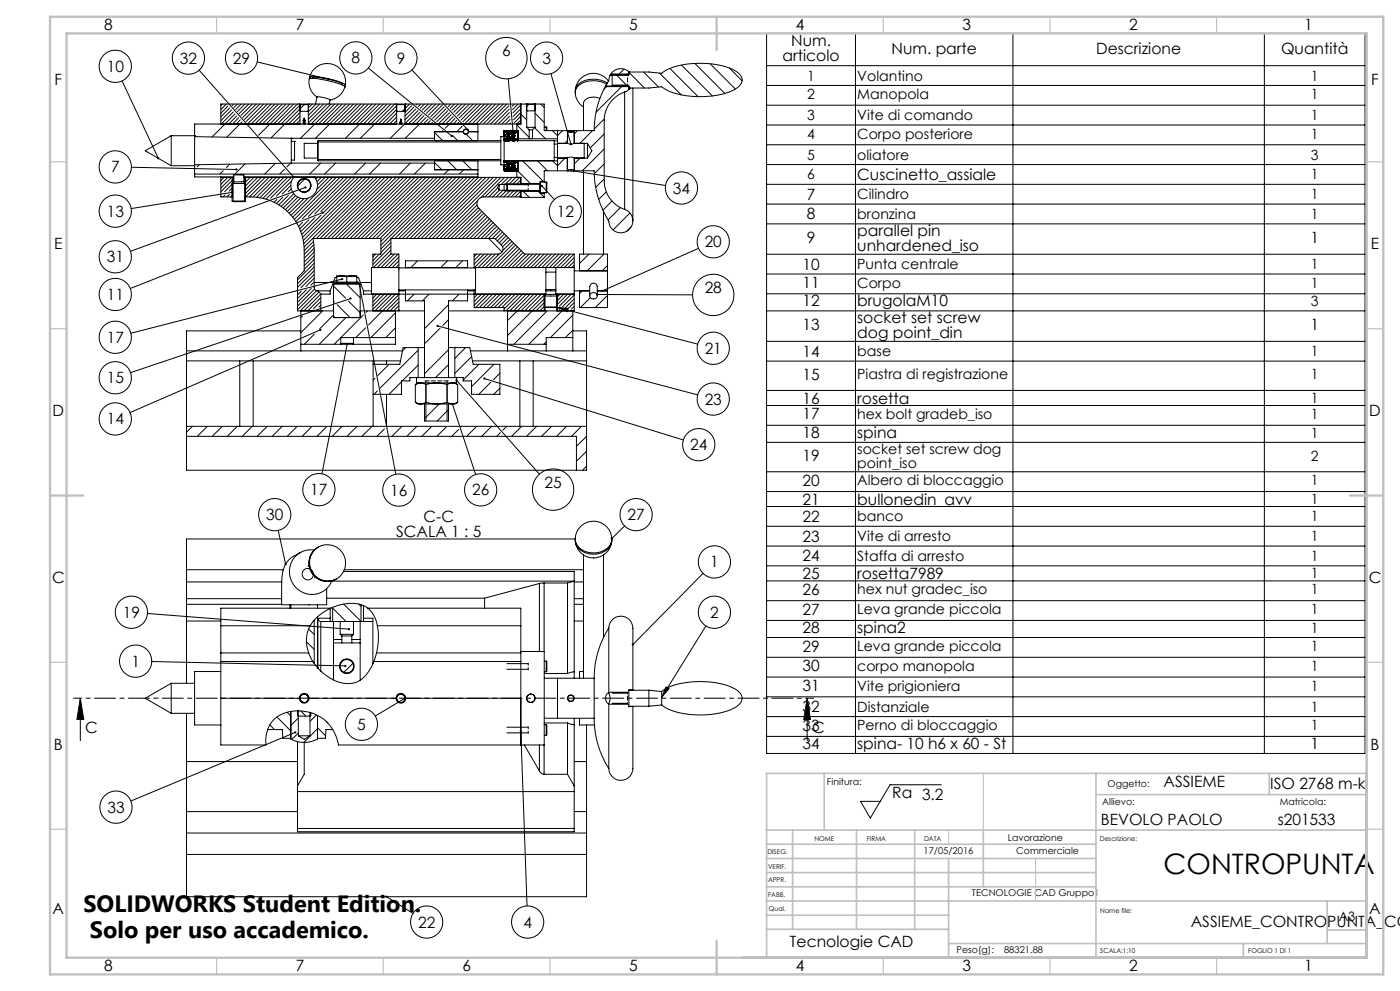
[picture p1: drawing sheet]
<svg xmlns="http://www.w3.org/2000/svg" width="420mm" height="297mm" viewBox="0 0 420 297" stroke-linecap="round" stroke-linejoin="round" font-family="sans-serif">
<g fill="none" stroke="#000" stroke-width=".3">
<path d="M77.2 18.6l21.5 5.2M204.4 19.5l9.3 9.2M208.5 19l9 9M213 19.1l7.6 7.6M230 10h179.5v215.8h-179.5zM230 19.7h179.5M256.6 10v215.8M303.9 10v215.8M379.3 10v215.8M36.6 24.2l10.9 23.2M58.5 37.2l-.1 .1M59.7 21l28.4 32.1"/>
<path d="M66.7 31.2l-.4 .5M67.9 31.2l-1.6 1.6M68.4 31.8l-2.1 2.1M68.9 32.3l-2.6 2.7M69.5 32.9l-3.2 3.3M70 33.5l-3.6 3.7M70.1 31.2l-.5 .4M70.5 34.1l-6.9 7M71 34.7l-2.4 2.5M71.2 31.2l-1 1M71.6 35.3l-1.9 1.9M72.1 35.9l-1.3 1.3"/>
<path d="M72.4 31.2l-1.7 1.6M72.6 36.5l-4.6 4.6M73.2 37.1l-.1 .1M73.5 31.2l-2.3 2.2M74.6 31.2l-2.8 2.8M75.7 31.2l-3.4 3.4M76.9 31.2l-4.1 4M78 31.2l-4.7 4.6M79.1 31.2l-5.2 5.2M80.2 31.2l-5.8 5.8M81.4 31.2l-6 6M82.5 31.2l-6 6"/>
<path d="M83.6 31.2l-6 6M84.7 31.2l-6 6M85.8 31.2l-6 6M87 31.2l-9.4 9.3M88.1 31.2l-6 6M89.2 31.2l-6 6M89.8 31.2h2.9M89.8 31.2h-23.5v6M89.8 31.2l.2 .2M90 33.2l.2 .2h2.1l.2-.2M90 31.4h2.5M90 31.4v5.8"/>
<path d="M90 37.1l-.1 .1M90 31.5l-5.7 5.7M90 33.8l-3.4 3.4M90 34.9l-2.3 2.3M90 36l-1.2 1.2M91.3 35.4v1.8M91.3 35.4l.2 .7v1.1M91.3 35.4l-.4 .7v1.1M91.3 31.4l-10 9.9M92.5 31.4v5.8M92.7 31.2l-.2 .2M92.7 31.2h26.1"/>
<path d="M92.9 23a5.5 5.5 0 0 1 6.5-3.8 5.5 5.5 0 0 1 4.2 6.2M93.3 23.5l-.4-.4a6.4 6.4 0 0 1 4.1 .2 15.6 15.6 0 0 1 6.6 2.1M93.7 31.2l-1.2 1.1M93.8 23.5v-.2a18 18 0 0 1 8.8 1.9v.2M94.8 31.2l-2.3 2.3M95.1 29.1v-.1a8.4 8.4 0 0 1 3.9 .9l-.3 1.3M95.1 29.1l-.4 2.1M95.9 31.2l-3.4 3.4M97 31.2l-4.5 4.5M98.2 31.2l-5.7 5.7M99.3 31.2l-6 6M100.4 31.2l-10.3 10.2"/>
<path d="M101.6 31.2l-6.1 6M102.7 31.2l-6 6M103.5 26l-.1-.1a25.8 25.8 0 0 0-10.5-2.4 5.2 5.2 0 0 0 2.2 5.6M103.5 26a5.6 5.6 0 0 1-4.5 4M103.5 26h.1M103.6 25.4l-.6 .2M103.8 31.2l-6 6M104.9 31.2l-10.3 10.2M106 31.2l-6 6M107.2 31.2l-6 6M108.3 31.2l-6 6M109.4 31.2l-6 6"/>
<path d="M110.5 20.4l25 20.4M110.5 31.2l-6 6M111.7 31.2l-6 6M112.8 31.2l-6 6M113.9 31.2l-10.3 10.2M115 31.2l-6 6M116.1 31.2l-6 6M117.3 31.2l-6 6M118.4 31.2l-10.3 10.2M118.8 31.2h2.9M118.8 31.2l.2 .2M119 33.2l.2 .2h2.1l.2-.2"/>
<path d="M119 31.4v5.8M119 31.4h2.5M119 35.1l-2.1 2.1M119 33.9l-3.3 3.3M119 32.8l-4.4 4.4M119 31.7l-5.5 5.5M119 36.2l-1 1M120.3 35.7v1.5M120.3 35.7l.2 1.5M120.3 35.7l-.4 1.5M121.4 37.2l-4.3 4.2M121.5 31.4v5.8"/>
<path d="M121.7 31.2h41.6v8h7M121.7 31.2l-.2 .2M122.9 31.2l-2.2 2.2M123.5 31.7l-2 2M123.6 21l16.7 17.9M124.1 32.2l-2.6 2.6M124.7 32.7l-3.2 3.2M125.1 31.2l-.3 .3M125.4 33.2l-3.9 3.8M126 33.7l-3.5 3.5M126.3 31.2l-.9 .8M126.6 34.2l-3 3"/>
<path d="M127.2 34.7l-2.5 2.5M127.4 31.2l-1.3 1.3M127.8 35.2l-6.2 6.2M128.4 35.7l-1.4 1.5M128.5 31.2l-1.8 1.8M129.1 36.2l-1 1M129.6 31.2l-2.3 2.3M129.7 36.7l-.5 .5M130.4 39.7l2.4 2.5M130.7 31.2l-2.8 2.8M131.9 31.2l-3.3 3.3M132.7 31.5l-3.5 3.5"/>
<path d="M132.8 39.2l-.3 .3M133.2 32l-3.4 3.5M133.8 32.6l-3.4 3.4M134.1 31.2l-.2 .1M134.3 33.2l-3.3 3.3M134.9 33.8l-3.2 3.2M135.2 31.2l-.7 .7M135.4 34.4l-2.8 2.8M136 34.9l-2.3 2.3M136.3 31.2l-1.3 1.3M136.5 35.5l-3 3M137 36.1l-1 1.1"/>
<path d="M137.5 31.2l-1.9 1.9M137.6 36.7l-.5 .5M138.6 31.2l-2.5 2.5M138.6 37.8l-1.6 1.7M139 39.5h-8.6v2.7M139.7 31.2l-3 3M140.6 39.5h2.8M140.8 31.2l-3.6 3.6M142 31.2l-4.3 4.2M143.1 31.2l-4.8 4.8M143.4 37.2v5M144.2 31.2l-5.4 5.3"/>
<path d="M145.3 31.2l-6 5.9M146.4 31.2l-6 6M147.6 31.2l-6 6M148.7 31.2l-6 6M149.8 31.2l-6 6M151 31.2l-6 6M151.2 39.6l1.3 .1-1.3 1.3M152 31.2l-5.9 6M152.3 39.2l.2 .2M152.5 23.6l1.7 18.6M152.6 31.7l-5.4 5.5M152.8 32.7l-4.5 4.5"/>
<path d="M152.8 39.6h1.1M152.8 39.7l.7 .7M152.8 33.8l-3.4 3.4M152.9 34.8l-2.3 2.4M153 39.2l-.2 .2M153 35.8l-1.3 1.4M153.1 36.8l-.3 .4M154.2 39.6h1.2M154.3 31.2l-.6 .6M154.8 39.6l.5-.4-.9 .8M155 39.6l-.5-.4 .9 .9M155 37.5l3.8 3.7"/>
<path d="M155.3 39.2l.1 .2M155.4 31.2l-1.7 1.6M156.2 31.2v6h-97.8v3.5M156.2 34.2l1.8 1.7M156.2 33.7l-2.1 2.2M156.2 34.9l-2 2M156.2 32.6l-2.2 2.3M156.2 31.5l-2.4 2.4M156.2 36l-1.2 1.2v2M156.2 37.1v.1M157.7 31.2l.3 .2M158 38.2v-7h2.5v7"/>
<path d="M158 38.2h.1M158 38.2h2.5M158 33l.2 .2h2.1l.2-.2M158 38.2l.7 .7M158.7 38.9h1M158.7 38.9v2.7M158.8 31.2l-.8 .8M159.7 38.9v2.7M160.4 38.3l3.3 3.3M160.5 38.2l-.8 .7M160.5 38.2h.1M160.5 33.9l2.8 2.8"/>
<path d="M162.2 31.2l1.1 1M163.3 38.1h.6M163.9 38.1l.1 .1v1M163.9 38.1v1.1M165.3 22.1l6 21.1M165.7 39.2l1.6 1.5 1.5-1.5M167.3 39.2v3.8M170.3 39.6h2M170.3 39.6a.92 .92 0 0 1 1.3-.3h.6l.1 .3M170.3 39.2h2M170.3 39.6v3.4M170.3 39.2l-.1 3.8"/>
<path d="M172.3 39.6v3.4M172.3 39.2v3.8M173.2 39.2l-.9 1M177.7 39.2l-3.7 3.8M180 29.5a3.8 3.8 0 0 0-4.9 1.1l-.1 8.6M181.3 35.7l-3 3M181.5 26h7.1M181.7 25.8a27.4 27.4 0 0 0-3.4 13.4h-6M181.7 25.8h7v.9h.1M182 25.3a7.3 7.3 0 0 0-9 1 4.6 4.6 0 0 0 2 5.8M182.2 24.9a7.2 7.2 0 0 0-9.2 1l-.4 1.6M182.2 25.8l-1.1 1"/>
<path d="M182.6 24.3a5.5 5.5 0 0 0-6-2.1 5.5 5.5 0 0 0-4 4.9M183 22.6a5.3 5.3 0 0 1-1.2 3l-.1 .2M183.1 22.4h5.5M183.6 21.7a3.7 3.7 0 0 1 5.1-.2v.9l-.2 .2h-5.5zM183.7 25.6l.1 .2M183.7 22.4h4.5M183.7 25.5h4.5M184.6 22.2l3.6 3.6M186.7 25.8l-7.9 7.8M187.2 20.7l-1.9 1.9M187.4 27.6v35.2M187.4 27.6a9.1 9.1 0 0 0-6.1 8.6v18a9.1 9.1 0 0 0 6.1 8.6"/>
<path d="M188.5 25.8l.2 .2M188.7 21.6h6l3.8 .4a19.6 19.6 0 0 1 12.2-3 17.9 17.9 0 0 1 11.1 3.1 2.6 2.6 0 0 1-.9 4.4 23.3 23.3 0 0 1-14 2.3 15.6 15.6 0 0 1-8.4-2.8l-3.8 .4h-6M188.7 22.2h-5v3.6M188.7 26.2l.2 .2M188.7 21.7l4.7 4.7M188.8 26.7l-1.4 .9M189.1 26.4l-.3 .3M189.9 26.4v39.8M193 21.6l4.6 4.5M197.8 21.9l6.6 6.5M200.9 20.5l8.5 8.5M218.8 20.4l3.8 3.8"/>
<path d="M230 25.6h179.5M230 31.5h179.5M230 37.5h179.5M39.4 50.1l31.5 .7M51.4 40.7h.1M51.4 40.7v9M51.4 49.7h7M51.4 40.7h7M51.4 40.7l-7.8 4.5 7.8 4.5M58.4 40.7h.1M58.4 40.7v9M58.4 41l29 .4"/>
<path d="M58.4 52.2h85M58.4 49.7v3.3h11.7M59.8 49.4l-.6 .6M66.3 53v.2M66.3 53.2v5.8h3.3M66.3 53.2h3.6M67 51.2l-1 1M67.2 53.2l-.9 .9M67.5 58.5l-.5 .5M68.3 53.2l-2 2M68.9 58.3l-.8 .7M68.9 49.2l-1 1"/>
<path d="M69.5 53.2l-3.2 3.2M69.6 57.6l-30.2 4.9M69.6 57.5h.1M69.6 58.6l-.4 .4M69.6 56.3l-.9 1M69.6 55.2l-2.2 2.3M69.6 53.2v7.1M69.9 53.2v7.2M69.9 53.8l-3.6 3.7M70.1 54.5l-.5 .5h4.1l-.5-.5M70.1 54.5h3.1M70.1 54.5v-2.1h3.1v2.1"/>
<path d="M70.1 53.1l-.2 .1M73.2 53.1l.2 .1M73.4 54.7v5.7M73.4 53.2h14.7M73.5 49.1l-3.1 3.1M73.7 59a16.1 16.1 0 0 1 17.6 16v6.2l-2 2v10h10.7M73.7 53.2v7.1M73.9 53.2l-.5 .5M75.1 53.2l-1.7 1.6v-1.6M76.2 53.2l-2.5 2.5M76.9 41.2l-.1 .1M77.3 53.2l-3.6 3.6"/>
<path d="M78.4 53.2l-4.7 4.8M79.6 53.2l-5.9 5.8M80.7 53.2l-5.9 5.8M81.8 53.2l-5.9 5.9M82.6 49l-3.2 3.2M82.9 53.2l-5.9 5.9M83 59.8l-.8 .8M84 53.2l-6 6.1M84.8 59.2l-1.9 1.8M85.2 53.2l-6.3 6.2M85.3 50.7l-1.4 1.5M86.3 53.2l-6.5 6.5"/>
<path d="M86.5 58.5l-2.9 2.9M87.2 48.9l-1.2 1.1M87.2 55.6l-2.5 2.5M87.4 41.4h.1M87.4 41.4v7.5M87.4 48.9l-29 .5M87.4 42.4h1M87.4 48.9h43M87.4 41.4h43M87.4 56.6l-1 .9M87.4 53.2l-6.2 6.2M87.5 54.2l-4.6 4.6"/>
<path d="M88.1 53.2a4 4 0 0 0 .5 5.3 4 4 0 0 0 5.3 0 4 4 0 0 0 .5-5.3M88.1 53.1l6.3 .1M88.1 53.1v.1M88.1 58.1l-3.8 3.8M88.4 42.4h.1M88.4 42.4v5.6h-1M88.7 58.6l-3.7 3.7M89.4 59.1l-3.8 3.7M89.4 56.1a1.9 1.9 0 0 1 1.7-2.4 1.9 1.9 0 0 1 2.1 2 1.9 1.9 0 0 1-2.4 1.7M90.1 59.4l-3.9 4M91.1 59.6l-4.4 4.3M91.5 53.6l-2.2 2.2"/>
<path d="M91.7 56.2l-52.6 19.1M92.4 59.4l-5.1 5.1M93 56.6l-.7 .7M94.4 53.2h61.8v2M95.2 43h-3.9v4.4h3.9M95.2 53.2l-.4 .5M95.2 42.5h55M95.2 47.8h55M95.5 42.2v6M95.5 42.2l-.3 .2v5.6l.3 .2M95.5 42.2h54.7M95.5 48.2h54.7"/>
<path d="M96.2 48.9l-3.3 3.3M96.4 53.2l-1.3 1.3M97.5 53.2l-2.3 2.2M98.6 53.2l-3.5 3.5M99.8 53.2l-12 11.9M100.7 48.9l-3.3 3.3M100.9 53.2l-12.6 12.6M102 53.2l-13.1 13.1M103.1 53.2l-12.4 12.4M104.2 53.2l-11.7 11.7M105.4 53.2l-11 10.9M106.5 53.2l-10.3 10.2"/>
<path d="M107.6 53.2l-10.7 10.7M108.7 53.2l-17.9 18M109.6 48.9l-3.2 3.3M109.9 53.2l-18.9 18.9M111 53.2l-19.9 19.8M112.1 53.2l-20.9 20.8M113.2 53.2l-18.3 18.3M114.2 48.9l-3.4 3.3M114.3 53.2l-18.3 18.3M115.5 53.2l-18.3 18.3M116.6 53.2l-18.3 18.3M117.7 53.2l-18.3 18.3"/>
<path d="M118.9 53.2l-18.4 18.3M119.9 53.2l-18.3 18.3M121.1 53.2l-18.3 18.3M122.2 53.2l-18.3 18.3M123.1 48.9l-3.3 3.3M123.3 53.2l-18.3 18.3M124.5 53.2l-18.3 18.3M125.6 53.2l-18.3 18.3M126.7 53.2l-18.3 18.3M127.6 48.9l-3.3 3.3M127.8 53.2l-18.3 18.3M128.9 53.2l-18.3 18.3"/>
<path d="M130.1 53.2l-18.3 18.3M130.4 48.2v2.7h13M130.4 48.7l2.1 2.2M131.2 53.2l-18.3 18.3M132.3 53.2l-18.3 18.3M133.4 53.2l-19.1 19.2M134.3 48.2l2.7 2.7M134.5 53.2l-20.2 20.3M134.6 50.9l-1.3 1.3M135.7 53.2l-18.3 18.3M135.7 40.6l1.6 1.6M136.8 53.2l-18.3 18.3"/>
<path d="M137.9 53.2l-18.3 18.3M138.8 48.2l2.7 2.7M139 53.2l-18.3 18.3M139.1 50.9l-1.3 1.3M139.9 40.2l1.9 2M140.2 53.2l-18.4 18.3M141.3 53.2l-18.3 18.3M142.4 53.2l-18.3 18.3M143.3 48.2h.1M143.4 48.2v4.8h-70.2M143.5 53.2l-18.3 18.3M144.6 53.2l-18.3 18.3"/>
<path d="M145.8 53.2l-18.3 18.3M146.9 53.2l-18.3 18.3M148 53.2l-18.3 18.3M149.2 53.2l-18.4 18.3M149.3 56.3l-2.7 2.7M149.8 55.3v1.7M149.8 55.3h2.2M149.8 55.3l-.6 .9 .6 .8M149.8 57l-2 2M150.3 53.2l-6.1 6M150.9 57l-2 2M151.2 41h-1v8.4h1"/>
<path d="M151.2 41v8.4M151.2 42.2h15.1v6M151.2 41l.1-1.7 1.2-.1-.2 1.3 .2 .8M151.2 42l.2 .2M151.2 48.2h16.1M151.2 48.6l1.3 .1-1.3 1.2M151.2 41.7h1.3M151.2 50.7h1.3M151.2 49.4l1.3 1.3M151.2 40.4l1.3 1.3M151.4 53.2l-5.9 5.8M151.4 48.2l-.2 .2"/>
<path d="M152 55.3l.2-.1v2l-.2-.2M152 55.4v1.6M152 55.3v.1M152 55.3h6.4M152 57l-2 2M152.3 48.2l.2 .2zM152.5 48.4l-.2 1.1 .2 1.7-1.2-.1-.1-1.7M152.5 42v.2M152.5 48.2v.2M152.5 49.8v.4zM152.5 40.6v.3M152.5 41v1"/>
<path d="M152.5 49.3v.1M152.5 41.9l-.2 .3 .2-.2M152.5 50.9l-.2 .3M152.5 53.2l-2.1 2.1M152.8 48.4l.1 2.8 1-.1v-2.7M152.8 42l.1-2.8h1v2.8M152.8 42v.2M152.8 48.2v.2M152.8 48.4h1.1M152.8 42h1.1M152.8 41.7h1.1M152.8 48.6h1.1"/>
<path d="M152.8 50.7h1.1M152.8 51l.2 .2M153 57.2l-1.9 1.8M153.5 40.9l-.7 .7M153.6 53.2l-2.1 2.1M153.9 42v.2M153.9 48.2v.2M153.9 49.7l-1-.9 6.3 6.3M153.9 49.6l-1.1 1M154.1 57.2l-1.8 1.8M154.2 42.2h.1M154.2 48.2h.1"/>
<path d="M154.2 42v.2M154.2 48.2v.2M154.2 41.3l.2-.5-.2-1.6h1.2v3M154.2 49.8v.4zM154.2 40.6v.3M154.2 48.4h1.1M154.2 42h1.1M154.2 41v1M154.2 49.3v.1M154.2 41.7h1.2M154.2 48.6h1.2M154.2 50.7h1.2"/>
<path d="M154.6 41.5l.5 .5-.3-.3M154.8 53.2l-2 2M154.8 50.7l.5 .5M155 48.6l-.3-.2 .7 .7M155 51.2v2M155.1 48.4l-.8 .8M155.3 48.4l.1 .2M155.3 42v.2M155.3 48.2v.2M155.3 57.2l-1.9 1.8M155.4 51l-.1 .2M155.4 41.8l-.1 .2"/>
<path d="M155.4 48.2v3h-1.2l.2-1.4-.2-1.4M155.4 41.6h3.3M155.4 50.2l-.9 1 .5-.5M155.4 41.3l-.7 .7M155.9 53.2l-2 2M156.2 55.2h.1M156.2 57.2h.1M156.2 59h-11.1a2.01 2.01 0 0 0-1.9 1.3 2.01 2.01 0 0 0 .5 2.1l13.7 13.8h14.9v4M156.2 57.2v2h7.1v-1.2M156.2 58.4l-.6 .6M156.2 53.9l-1.2 1.3M156.8 48.2l6.2 6.2"/>
<path d="M156.9 57.3l1.9 1.9M158.4 57h-8.6M158.7 41.6h1M159.7 41.6h7.6M161.3 48.2l3 3M161.4 57.3l.7 .6M162 57.2l.1 .1M162 55.2v2M162 55.2h-10.8v2h10.8M162.1 55.1l-.1 .1M162.1 54.6v3.2M162.1 57.3h-5.9l-1.7 1.7"/>
<path d="M162.1 55.1l-6 .1M162.1 54.6h1.8M162.1 57.8h1.8M162.1 57.8v.2M162.1 58h1.2M162.1 58l1.2 1.1M162.6 55.7l3.7 4.1M163.3 57.8v.2M163.3 54.4v.2M163.3 54.4h-1.2v.2M163.9 54.6l.1 .1v2.9l-.1 .2M163.9 54.6v3.2"/>
<path d="M166.3 43.2h1M166.3 47.2h1M166.3 42.2h1M167.3 43v4.4M167.3 47.4v3.8M167.3 43h3M167.3 47.4h2.9M169.5 47.4l-2.2 2.3-1.5-1.5M170.1 47.4a2.19 2.19 0 0 1 2.2 0M170.1 51.2h-6.8v3.2M170.2 47.4l.1 3.5M170.2 47.4l-.1 3.8"/>
<path d="M170.2 42.2l-.8 .8M170.3 50.9h2M170.3 50.9a.92 .92 0 0 0 1.3 .4h.6M170.3 43l1 .2 .9-.2M170.3 51.1l-.2 .1M172.1 51.3l27.6 4.3M172.2 51.1l.1 .1M172.3 50.9l-.1 .4M172.3 43h3.9M172.3 51.2h6a28.1 28.1 0 0 0 4.3 15 3.6 3.6 0 0 0 5.8 2.9 3.6 3.6 0 0 0-1-6.3M172.3 47.4v3.5M172.3 47.4h3.9"/>
<path d="M172.3 47.4v3.8M174 47.4l-1.7 1.7M175 51.2v25M175.3 43v4.4M176.2 43v4.4M176.2 43l1.4 2.2-1.4 2.2M181.3 53.6l-2.6 2.6M181.3 49.1l-2.7 2.6M181.3 44.7l-6.6 6.4M181.3 40.1l-4.2 4.2M181.9 57.5l-2.3 2.3M230 43.4h179.5"/>
<path d="M230 49.3h179.5M230 55.2h179.5M69.6 60.3h4.1M69.6 60.3l.3 .1M69.9 60.4h3.5M73.7 60.3l-.3 .1M90.8 66.6l-1.2 1.3M92.6 65.9l-2.7 2.7M94.1 72.4l-2.8 2.7M94.2 73.3l-2.9 3M94.2 74.4l-2.9 3M94.3 77.7l-3 3"/>
<path d="M94.3 78.9l-5 5M94.3 76.6l-3 3.1M94.3 75.5l-3 3M94.5 65.2l-4.3 4.2M96.3 64.4l-5.8 5.9M96.8 63.7l-57.7 22.8M112.7 76.2l-.8 .8M113.8 76.2l-1.9 1.9M117.3 76.2v-4.7h31.1l2 1.9a1.6 1.6 0 0 1 .4 1.8 1.6 1.6 0 0 1-1.5 1h-7.1v4M117.3 76.2h2.4v4M117.3 72.7l-3 3M117.3 75l-5.3 5.2"/>
<path d="M117.3 76.1l-4.1 4.1M117.3 73.8l-5.4 5.4M117.3 71.6l-3 3M118.3 76.2l-4 4M119.4 76.2l-4 4M119.7 77l-3.2 3.2M119.7 79.3l-.9 .9M119.7 78.2l-2 2M125.3 78.2l-2 2M134.2 78.2l-1.9 2M138.7 78.2l-2 2M143 76.2l-.8 .7"/>
<path d="M143.1 61.5l-10 10M143.3 60.2l-11.3 11.3M143.5 62.2l-9.3 9.3M144 62.8l-8.7 8.7M144.1 76.2l-1.9 1.8M144.6 63.4l-8.1 8.1M145.1 63.9l-7.5 7.6M145.2 76.2l-3 3M145.7 64.5l-7 7M146.3 65l-6.5 6.5M146.4 76.2l-4.1 4M146.6 71.5l4 4"/>
<path d="M146.8 65.6l-5.9 5.9M147.4 66.2l-5.3 5.3M147.5 76.2l-4 4M148 66.7l-4.8 4.8M148.5 67.3l-4.2 4.2M148.6 76.2l-4 4M149 67.8l-3.6 3.7M149.6 68.4l-3.1 3.1M149.8 76.1l-4.1 4.1M150.2 69l-2.5 2.5M150.7 69.5l-2.1 2.1M151.3 70.1l-2.1 2.1"/>
<path d="M151.9 70.7l-2.1 2.1M152.4 71.2l-2.1 2.1M153 71.8l-2.2 2.2M153.6 72.4l-2.8 2.7M154.1 72.9l-7.3 7.3M154.7 73.4l-6.7 6.8M155.2 74l-6.1 6.2M155.8 74.6l-5.6 5.6M156.4 75.1l-5.1 5.1M156.9 75.7l-4.4 4.5M157.6 76.2l-4 4M158.7 76.2l-4 4"/>
<path d="M159.8 76.2l-4 4M160.9 76.2l-3.9 4M162.1 76.2l-4 4M163.2 76.2l-4 4M164.3 76.2l-4 4M165.4 76.2l-4 4M166.5 76.2l-3.9 4M167.7 76.2l-3.9 4v8M168.8 76.2l-4 4M169.9 76.2l-4 4M171.1 76.2l-4.1 4M172.2 76.2l-4 4"/>
<path d="M172.3 79.4l-.8 .8M172.3 78.3l-1.9 1.9M172.3 77.2l-3 3M176.7 76.2l-2.9 2.8M181 63.4v12.8M181.2 76.2l-5.1 5M182.2 79.5l-1.5 1.7M183.6 60.3l-2.7 2.7M186.1 62.2l-3.7 3.7M189 63.8l-5.1 5.1M189.4 67.9l-1.4 1.4M209.5 74.4l-28.8 12.8"/>
<path d="M230 61.2h179.5M230 67.1h179.5M230 76.2h179.5M90.2 99.2h-34.2v41.7h120v-41.7h-4.2M90.2 93.2v12M90.4 87.2l-1.1 1.2M90.7 94.7l-.5 .5M91.9 86.9l-2.6 2.6M93.4 86.5l-4.1 4.1M94.3 84.7h5.7M94.3 84.5l-1 1M94.3 83.4l-2.5 2.5"/>
<path d="M94.3 82.3l-4 3.9M94.3 81.1l-5 5M94.3 80l-5 5M94.4 86.6l-5.1 5.2M95 87.1l-5.7 5.7M95.4 87.2l.8 .9v5.1M95.7 87.5l-5.6 5.7M95.8 93.1l-.1 .1M96.1 98.8l-57.1 24.8M96.2 91.5l-.5 .5M96.2 90.3l-2.2 2.3M96.2 89.2l-3.9 4"/>
<path d="M96.8 93.2l-6.6 6.5M99.1 87.2v1h-2.9l-5 5M100 85.2h8.1v10h-8.1zM100 94.4l-4 4.1M100 85.7l3.7 3.7M100 90.2l.3 .3M100 94.7l.5 .5M100.4 84.9h7.3M100.4 84.9v.3M101 84.6h-.4l-.2 .3M101 82.9v1.7M101 83.2h-.5l-1.4 4"/>
<path d="M101.1 91.3l3.9 3.9M101.2 84.6h2.7M102.6 82.7l1.4 .2M102.6 82.7l-1.6 .2M102.6 82.7h3M102.6 82.7h-1.6v.2M102.7 83.6l-63.4 16.3M103.8 95.2l-8 8M104 85.2l4 4M104 82.9v1.7M104.2 84.6h2.7M104.5 90.2l3.6 3.5"/>
<path d="M105.2 89.5l-66 22.2M105.6 82.7l-1.6 .2M105.6 82.7l1.4 .2M105.6 82.7h1.4v.2M107 84.6h.5l.2 .3M107 82.9v1.7M107 83.2h.6l1.4 4M107.7 84.9v.3M107.7 85l11 57.1M108.1 93.2h19.3M108.1 84.7h3.3M109 94.4l-6.7 6.8"/>
<path d="M109 87.2v1h54.8M109 87.2h2.4M109.7 98.2l-2.9 3M110.3 93.2l-.4 .4M111.9 80.2v-4h2.4v-4.7h-20.4l.4 3.5v11.2a.96 .96 0 0 0 .9 1h3.9M111.9 88.2v5M113 88.2l-1.1 1.2M114.2 88.2l-2.3 2.3M115.3 88.2l-3.4 3.4M116.4 88.2l-4.5 4.5M117.5 88.2l-5 5M118.6 93.2v8"/>
<path d="M118.6 88.2l-5 5M118.6 98.2l-2.9 3M118.6 93.8l-7.3 7.4M119.7 80.2h-8.3v8M119.7 80.2v13M119.7 80.3h23M119.7 86.9h23M119.7 87.2h1.9M119.7 90.5l-2.7 2.7M119.7 89.4l-3.8 3.8M119.7 88.3l-9.1 9.1M119.7 92.8l-.5 .4"/>
<path d="M119.7 91.6l-1.6 1.6M121.6 86.9v3.3h5.8v23M121.6 80.2v.1M121.6 80.2h18.7M121.6 80.2v-2h18.7v2M124.2 88.2l-2 2M128.7 88.2l-1.9 2M131.3 97.7l78 20.7M132 98.4l-4.6 4.6M134.5 91.3l-7.1 7.2M134.5 95.8l-1.7 1.8M137.7 88.2l-2 2"/>
<path d="M140.3 86.9v3.3M140.3 80.2v.1M140.3 87.2h1.9M140.3 90.2h-5.8v23M140.3 90.1l-.1 .1M142.2 86.9v5.3h9v1M142.2 80.2v.1M142.2 80.2h30.1M142.7 80.2v8M143.3 88.2l-1.1 1M144.5 88.2l-2.3 2.2M145.6 88.2l-3.4 3.3"/>
<path d="M146.7 88.2l-4 4M147.8 88.2l-4 4M148.9 88.2l-3.9 4M150.1 88.2l-4 4M151.2 88.2l-4 4M152.3 93.2v10M152.3 88.2l-4 4M153.4 88.2l-4 4M154.6 88.2l-4 4M155.7 88.2l-4.5 4.4M156.8 88.2l-5 5M157.9 88.2l-5 5"/>
<path d="M159 88.2l-4.9 5M160.2 88.2l-7.9 7.9M161.3 88.2l-5 5M162.4 88.2l-5 5M163.3 92h4l-.3 .2h-3.5zM163.3 88.2v5M163.3 89.6l-11 11M163.3 91.8l-1.4 1.4M163.3 90.7l-2.5 2.5M163.5 88.2v5M163.5 92.7l-.5 .5M163.5 88.2l-5 5"/>
<path d="M163.8 88.2l-.5 .5h4l-.5-.5M163.8 88.2h3M163.8 87.2h3M163.8 81.6h3M163.8 86.8h3M163.8 88.2h.1M164.1 93.2l-9.9 9.9M166.8 80.2v8M166.8 88.2h5.5M166.8 88.2h.1M167 88.5v3.7M167 88.2v.3"/>
<path d="M167 92.1v1.1M167.1 92.1l3.3 .3-.2 1zM167.1 92.1l42.2 11M167.3 88.2v5M167.9 92.8l-.4 .4M168 88.2l-.7 .7M168.8 93l-10.2 10.2M169.2 88.2l-1.9 1.9M170.3 88.2l-3 3M171.4 88.2l-3.6 3.6M171.8 93.2v12M171.8 94.4l-6.7 6.8"/>
<path d="M171.8 99l-2.2 2.2M172.3 80.2v8M172.3 88.2v5h-37.8M172.3 81.2h9.9M172.3 87.2h4.6M172.3 91.8l-.9 .9M172.3 90.7l-1.8 1.7M172.3 89.6l-2.7 2.6M172.3 88.4l-3.6 3.6M173.8 81.2v-5h8.4v5M173.8 87.2v5h8.4v-5M174.6 87.2l-.8 .8"/>
<path d="M176.9 88.6l.1-2.7a1.1 1.1 0 0 1 1-1.1 1.1 1.1 0 0 1 1.1 1l.1 2.8M177.1 89.2l-3 3M177.1 88a1.08 1.08 0 0 1 1.6-.2 1.08 1.08 0 0 1 .2 1.6 1.09 1.09 0 0 1-1.5 .1 1.09 1.09 0 0 1-.3-1.5zM179.1 88.3l28.7 .1M179.2 87.2h3M182 88.8l-3.4 3.4M182.2 81.2v6M230 82.1h179.5M230 88h179.5M230 93.2h179.5M56 108.2h64.2M71.9 108.2v19.6"/>
<path d="M76 108.2v19.6M90.2 103.2h12.1M94.3 100.2l-3 3M102.2 102.9h3.8M102.2 103.1l.1 .1M102.2 101.2h16.4M102.2 101.2v2M102.2 101.2l-1.9 2M102.3 103.2h3.5M104.1 103.2l-7.5 38.8M106 101.2v1.7M106 102.9l-.2 .3"/>
<path d="M111.9 108.2v19.6M112.5 113.4l-.6 .5M113.2 117.2l-1 1M116 108.2v1M116 118.2v9.6M116.7 109.2l-3.4 3.3M118.6 101.2v2h-12.8M120.4 114.4l-3.7 3.8M121.7 104.2l-.9 .9-64.8 .1M124.6 115.2l1.5-.4 1.7 .4 1.1-.2a10.1 10.1 0 0 1 5.2 .2l1.5-.4 1.7 .4M124.6 115.2v5.4M125 113.2h11.9"/>
<path d="M125 113.2v1.6h11.9v-1.6M125 113.2h-2.1v1h-2.5v4h-8.5M125.4 104.2h2M125.4 114.8l-.8 .4M125.4 104.2h-4.5l-1 5h-8M125.4 104.2v9M125.4 104.9l-11.3 11.4M125.4 109.4l-4.7 4.8M127.8 114.2v12M134.1 114.2v12M134.5 104.2h2M134.5 104.8l-7.1 7.2"/>
<path d="M134.5 109.3l-3.8 3.9M136.5 114.8l.8 .4M136.5 104.2h4.4l1.1 5h8v9h-8.5v-4h-2.5v-1h-2.1M136.5 104.2v9M136.9 114l24.9 28.1M137.3 115.2v5.4M139.7 104.2l-3.2 3.2M141.1 105.2h34.9M141.5 106.9l-5 5M141.7 108.2h34.3M143.7 109.2l-4.7 4.7M145.3 113.4l59.7 18.5"/>
<path d="M147.2 114.5l-3.5 3.7M148.2 109.2l-6.7 6.7M150 111.9l-1.9 1.9M150 116.3l-1.9 1.9M152.3 103.2v2M152.3 103.2h11.6M156 108.2v19.6M159.9 108.2v19.6M163.9 103.2v2M163.9 102.4l-.8 .8M171.8 101.2h-7.9v2M230 102.3h179.5"/>
<path d="M230 108.2h179.5M230 117h179.5M56 130.8h116.9v10.1M56 127.8h120M57.7 127.8l-1.7 1.7M62.2 127.8l-3 3M66.7 127.8l-3 3M71.2 127.8l-3 3M75.7 127.8l-3 3M80.2 127.8l-3 3M84.7 127.8l-3.1 3M89.1 127.8l-3 3"/>
<path d="M93.6 127.8l-3 3M98.1 127.8l-3 3M102.6 127.8l-3 3M107.1 127.8l-3 3M111.6 127.8l-3 3M115.3 128.5l-2.2 2.3M120.6 127.8l-3 3M124.6 120.6l1.6 .5M124.6 120.6l.8 .5h.8M125.1 127.8l-3 3M126.2 121.1l1.6-.5 3.2 .5M126.2 121.1h4.8"/>
<path d="M127.4 121.1v5.1h7.1v-5.1M129.5 127.8l-3 3M131 121.1h4.7M131 121.1l3.1-.5 1.6 .5M131.8 121.1l-4.4 4.4M134.1 127.8l-3 3M134.5 122.8l-3.3 3.4M135.7 121.1l7 21.1M137.3 120.6l-1.6 .5M137.3 120.6l-.8 .5h-.8M137.6 128.7l-2.1 2.1M138.5 127.8l-.1 .1"/>
<path d="M143 127.8l-3 3M147.5 127.8l-3 3M150.1 129.6l-1.1 1.2M152 127.8l-1.2 1.1M156.5 127.8l-3 3M161 127.8l-3 3M165.5 127.8l-3 3M170 127.8l-3 3M174.4 127.8l-2.9 3M176 130.8l-3.1 3M176 135.3l-3.1 3M176 139.7l-1.2 1.2"/>
<path d="M230 121.5h179.5M230 127.5h179.5M230 132.6h179.5M83.5 159l2.2 10.1M174.1 157.9a5.4 5.4 0 0 1 6.5-1.1 5.4 5.4 0 0 1 2.6 6.1 6.2 6.2 0 0 1-10.2 .3 4.6 4.6 0 0 1 1.1-5.3zM187.4 157.6l-3.8 3.8M230 141.4h179.5M230 147.3h179.5M230 151.8h179.5M230 157.7h179.5M56 179.4h28.5M56 174.4h28.5"/>
<path d="M56 170.7h29M90.1 165.6l-.4 .2a7.8 7.8 0 0 0-5.2 8v7.5h13.5v-4.9M92.7 169.5l-.3 .2M94.3 164.8a6.7 6.7 0 0 0-7.5 7.3 6.7 6.7 0 0 0 8.6 5.8 6.4 6.4 0 0 0 4.2-3.8M94.5 164.7a5.5 5.5 0 0 0-1.1 6.8 5.5 5.5 0 0 0 6.4 2.5M94.7 173l-.3 .2M95.5 164a5.5 5.5 0 0 0-2 7.4 5.5 5.5 0 0 0 7.4 2.1M98 179.3h47.4M99.5 174.2h72.8l-2 .5M103 171.3h69.3v30M103.3 170.7h71.7M145.4 179.3v3"/>
<path d="M161.8 174.9l-16.4 4.4M161.8 174.9v20.4M163.2 174.7l-1.4 .2M163.2 174.7h7.1M163.2 174.7v20.6M170.3 174.7v27.2M172.3 179.4h2.7M172.3 174.4h2.7M172.5 161.5h-116.5v43.3M172.6 162.2a5.5 5.5 0 0 0 5.4 5 5.5 5.5 0 0 0 5.5-5M172.6 161.7a4.8 4.8 0 0 0 5.3 4.4 4.9 4.9 0 0 0 5.7-4.4M175 166.3v37"/>
<path d="M181 166.3v24.8M210.9 171.8l-21 21.4M230 163.7h179.5M230 169.6h179.5M230 174.1h179.5M44.2 183.9l60.5 4.7M45.5 198.3l58.1 1.3M56 181.1h28.5M56 186.1h10.3M66.3 195.7v2.6M66.3 187.5v8.2M66.3 198.3v11"/>
<path d="M66.3 198.3h27.6M66.3 195.7h26.3M66.3 187.5h26.8M87 181.3v1M87.2 181.3v1M91.9 192.3l2.4 2.3M92.6 188.5l1.7 1.6M92.6 195.7l1.3 2.6M93.1 187.5a9.7 9.7 0 0 0-.5 8.2M93.9 198.3a13.3 13.3 0 0 0 11.6 6.5 8.3 8.3 0 0 0 6-5.1l.6-1.4M94.3 185.9v13M95.2 181.3v1"/>
<path d="M95.2 184.9v15.2M95.4 185.3a.97 .97 0 0 0 .8 1M95.4 185.3h3.7M95.4 185.3v14.9M96.2 186.3h15.7M96.2 186.3v14.9M99.1 182.3v4M99.2 182.3a12.8 12.8 0 0 0-6.1 5.2M99.2 182.3h-32.9v5.2M99.2 182.3a12 12 0 0 1 10.4-.5l.8 .5M99.8 182v4.3M99.8 182.2l4 4.1"/>
<path d="M100 191.7v1M100 192.7h8.1M100 186.3v5.4M100 192.7v11.1M100 191.7h2.6M102.1 190.1h3.9M102.1 190.1l.5 .5M102.1 186.3v3.8M102.6 190.6h3M102.6 190.6v2.1M103.1 181l5.2 5.2M105.6 190.6v2.1"/>
<path d="M105.6 191.7h2.5M105.9 198.8l-2.7 2.7M106 190.1l-.4 .5M106 186.3v3.8M107.6 181l.7 .7M108.1 191.7v1M108.1 186.3v5.4M108.1 192.7v11.2M108.3 181.2v5.1M109 181.5v4.8M109 185.3h2.9v13.6M110.4 182.3a8.5 8.5 0 0 1 2.8 5.2"/>
<path d="M110.4 182.3h45.8v5.2M112.1 198.3h44.1M113 195.7l-.9 2.6M113 195.7h43.2M113.2 187.5a18.8 18.8 0 0 1-.2 8.2M113.2 187.5h43M152 198.9h6.4M156.2 195.3h7.1v28h-61.7a12.1 12.1 0 0 0-17-9.3 8.9 8.9 0 0 0-4.8 9.3h-13.5v-14M156.2 195.7v2.6M156.2 187.5v8.2M156.2 198.3v11M163.3 198.2h.6"/>
<path d="M163.9 198.2l.1 .1v2.9l-.1 .1M163.9 198.2v3.1M172.3 181.1h2.7M172.3 186.1h2.7M182.6 188.2a3.7 3.7 0 0 1 4.2-3.5 3.7 3.7 0 0 1 3.1 4.5v17.7M182.6 188.2a28.4 28.4 0 0 0-4.3 15.1M182.6 188.2v19.5M211.8 187.6l-13.3 21.3M230 180h179.5M230 185.9h179.5M230 191.1h179.5M230 197h179.5"/>
<path d="M24.1 209.3l1 6.3h-2zM24.1 209.3v12.7M51.4 204.8v9M51.4 213.8h7M51.4 204.8h7M51.4 204.8l-7.8 4.5 7.8 4.5M56 213.8v54.9h120v-51.4M66.3 201.3h-7.9v16h7.9M66.3 209.3h23.7M80.3 218.6h4.4l.1 2.7h2.4M80.9 217.2l1.4 1.4M83.1 214.9l4.1 4.2"/>
<path d="M86.1 213.5l1.1 1.1M87.2 213.2v8.3a8.6 8.6 0 0 0 8 0v-7.1M88.6 219.5l-49.3 20.6M89.3 213v1.4l.2 .2h3.6l.1-1M89.5 213v7.5M89.5 215.2l-2.3 2.2M89.5 219.7l-2 1.9M90 209.3a1.33 1.33 0 0 0 1.3 1.2M90 209.3a1.25 1.25 0 0 1 1.2-1.3 1.25 1.25 0 0 1 1.3 1.3M90.2 213.1l1.6 1.5M92.5 209.3v.2M92.5 209.3h26.5"/>
<path d="M93 213.5v7M94.9 214.2l-1.9 2M95.2 200.1h.1M95.3 218.4l-4.1 4.1M95.3 218.1l2.4 2.4M97.9 216.2l.5 .5M99.8 218.6h-2l-.2 2.7h-2.4M119 209.3a1.33 1.33 0 0 0 1.3 1.2M119 209.3a1.25 1.25 0 0 1 1.2-1.3 1.25 1.25 0 0 1 1.3 1.3M121.5 209.3h34.7M121.5 209.3v.2M121.5 209.3l-8.9 5.3"/>
<path d="M152 217.9h6.4M152 219.6h6.4M152 200.6h6.4M156.2 209.3v14zM156.2 219.2l1.9 52.3M163.3 217.2h.6M163.3 201.3h.6M163.3 203.3h15M163.3 215.3h15M163.3 216.7h7M163.3 201.9h7M163.9 217.2l.1 .1v3l-.1 .1"/>
<path d="M163.9 217.2v3.2M167.3 203.3v12M170.3 216.7l2 .5M170.3 216.7v15.4M172.3 201.3l-2 .6M172.3 201.3v2M172.3 215.3v1.9M172.3 217.2v31.1M173.8 215.3v2h4.5M175 201.3h-1.2v2M178.3 215.3a27.9 27.9 0 0 0 4.3 15M178.3 203.3v12"/>
<path d="M182.6 207.7a3.4 3.4 0 0 1 0 3.2M182.6 210.9v19.4M182.6 207.7a1.79 1.79 0 0 0 0 3.2M182.6 211.1h6M182.6 207.5h6M183.7 207.7h4.5M183.7 210.8h4.5M188.7 211.7h6M188.7 206.9h6M189.8 206.9l-1.1-.1v5l1.1-.1M189.9 211.7v12.9a24.8 24.8 0 0 1-.4 7.2 3.6 3.6 0 0 1-4 2 3.6 3.6 0 0 1-2.9-3.5M189.9 211.7h.1"/>
<path d="M194.7 206.9v4.8M194.7 206.9l3.8 .4M198.5 207.3a19.8 19.8 0 0 1 13.2-3 16.4 16.4 0 0 1 10.1 3.1 2.6 2.6 0 0 1-.9 4.4 25.5 25.5 0 0 1-17.5 1.7 12.1 12.1 0 0 1-4.9-2.2M198.5 207.3v4M198.5 211.3l-3.8 .4M199.8 205.9l.9 .5-2.2 2.5zM230 202.9h179.5M230 208.8h179.5M230 214.8h179.5M242.1 209.3l1 6.3h-2zM242.1 209.3v12.7M56 228.2h33.3"/>
<path d="M89.3 222.3v26M89.3 237.2h83M89.5 220.5h3.5M89.5 220.5l1.8 1.1 1.7-1.1M91.3 222.5v9.6l-2 3.4M157.3 223.3l4.5 7.7M161.8 231l.8 .9 .6 .2M161.8 223.3v7.7M163.2 232.1h7.1M163.2 223.3v8.8M163.3 220.4h.6M170.3 232.1l2 3.4"/>
<path d="M172.3 228.2h3.7M230 220.7h179.5M282.4 235.2h-15.4l-5.9 10-2.9-5h5.9M56 256.1h120M56 249.7h120M56 243.2h33.3M89.3 248.3v1h83v-1M89.3 248.3h83M172.3 243.2h3.7M116 268.7l7.9 5.1"/>
<circle cx="34.6" cy="19.9" r="4.8"/>
<circle cx="56.5" cy="17.4" r="4.8"/>
<circle cx="72.5" cy="17.4" r="4.8"/>
<circle cx="106.8" cy="17.3" r="4.8"/>
<circle cx="120.3" cy="17.4" r="4.8"/>
<circle cx="151.9" cy="17.4" r="6.2"/>
<circle cx="164" cy="17.4" r="4.8"/>
<circle cx="139.8" cy="39.5" r=".79"/>
<circle cx="139.8" cy="39.5" r=".72"/>
<circle cx="34.6" cy="50" r="4.8"/>
<circle cx="91.2" cy="55.6" r="2.06"/>
<circle cx="91.3" cy="55.6" r="2"/>
<circle cx="153.3" cy="40.7" r="1.03"/>
<circle cx="153.4" cy="49.7" r="1.03"/>
<circle cx="204.4" cy="56.3" r="4.8"/>
<circle cx="34.6" cy="63.3" r="4.8"/>
<circle cx="34.6" cy="76.9" r="4.8"/>
<circle cx="169.6" cy="63.4" r="4.8"/>
<circle cx="214" cy="72.5" r="4.8"/>
<circle cx="34.6" cy="88.2" r="4.8"/>
<circle cx="214" cy="88.4" r="6.2"/>
<circle cx="34.6" cy="101.1" r="4.8"/>
<circle cx="34.6" cy="113.2" r="4.8"/>
<circle cx="214" cy="119.6" r="4.8"/>
<circle cx="214" cy="104.4" r="4.8"/>
<circle cx="34.6" cy="125.6" r="4.8"/>
<circle cx="209.6" cy="133.3" r="4.8"/>
<circle cx="82.4" cy="154.2" r="4.8"/>
<circle cx="95.7" cy="146.7" r="4.8"/>
<circle cx="119.6" cy="146.9" r="4.8"/>
<circle cx="144.2" cy="146.8" r="4.8"/>
<circle cx="165.9" cy="146.7" r="6.2"/>
<circle cx="190.8" cy="154.3" r="4.8"/>
<circle cx="92.4" cy="172.1" r="1.69"/>
<circle cx="98.3" cy="168.7" r="5.4"/>
<circle cx="214.3" cy="168.4" r="4.8"/>
<circle cx="39.4" cy="183.5" r="4.8"/>
<circle cx="40.7" cy="198.1" r="4.8"/>
<circle cx="104" cy="199.7" r="2.19"/>
<circle cx="104.1" cy="199.7" r="2.01"/>
<circle cx="214.3" cy="183.5" r="4.8"/>
<circle cx="91.2" cy="209.3" r="1.26"/>
<circle cx="91.3" cy="209.3" r="1.45"/>
<circle cx="108.4" cy="217.1" r="4.8"/>
<circle cx="120.2" cy="209.3" r="1.26"/>
<circle cx="120.3" cy="209.3" r="1.45"/>
<circle cx="159.2" cy="209.3" r="1.25"/>
<circle cx="159.3" cy="209.3" r="1.24"/>
<circle cx="171.3" cy="209.3" r=".89"/>
<circle cx="171.3" cy="209.3" r="1"/>
<circle cx="34.8" cy="241.9" r="4.8"/>
<circle cx="128" cy="276.3" r="4.8"/>
<circle cx="158.3" cy="276.3" r="4.8"/>
</g>
<path d="M244.2 209.3h-222.1" fill="none" stroke="#000" stroke-width=".3" stroke-dasharray="6.3 1.3 1.3 1.3" stroke-dashoffset="3.9"/>
<path d="M295 231.8v17M284.6 248.8v4.2M310.7 257.3v12.7" fill="none" stroke="#c0c0c0" stroke-width=".3"/>
<g fill="none" stroke="#c0c0c0" stroke-width=".35">
<path d="M65 5v5M115 5v5M165 5v5M265 5v5M315 5v5M365 5v5M15 48.5h5M410 48.5h5M15 98.5h5M410 98.5h5M15 198.5h5M410 198.5h5"/>
<path d="M15 248.5h5M410 248.5h5M65 287v5M115 287v5M165 287v5M265 287v5M315 287v5M365 287v5"/>
</g>
<g fill="none" stroke="#c0c0c0" stroke-width=".5">
<path d="M247.3 231.8v17M328.8 231.8v55.2M328.8 238.2h81.2M380.8 231.8v6.4M410 231.8h-180v55.2M230 248.8h180M230 257.3h98.8M230 253h98.8M237.8 248.8v29.7M257 248.8v29.7M274.4 248.8v29.7M284.6 257.3v29.7"/>
<path d="M295 248.8v17M230 265.8h98.8M230 261.5h98.8M230 278.5h54.6M230 274.3h54.6M230 270h180M398.1 270v12.8M398.1 278.7h11.9M284.6 282.8h125.4M373 282.8v4.2"/>
</g>
<path d="M15 5h400v287h-400zM20 10h390v277h-390zM215 5v10M15 148.5h10M405 148.5h10M215 282v10" fill="none" stroke="#c0c0c0" stroke-width=".7"/>
<path d="M188.3 25.8v-3.6M188.3 211.1v-3.6" fill="none" stroke="#000" stroke-width=".3" stroke-dasharray="1.3 .6" stroke-dashoffset=".7"/>
<path d="M158.5 57.2v-2M158.5 219.8v-2M158.5 200.7v-2" fill="none" stroke="#000" stroke-width=".3" stroke-dasharray="1.3 .6" stroke-dashoffset=".6"/>
<path d="M134.6 114.2h-7.2" fill="none" stroke="#000" stroke-width=".3" stroke-dasharray="1.3 .6" stroke-dashoffset="-.1"/>
<g fill="#000">
<path d="M85.4 168.9v.4l.4 .1-.1-.3 .1 .3 .2-.1-.1-.5zM121.3 209a.34 .34 0 0 0-.1 .5 .34 .34 0 0 0 .5 .1 .34 .34 0 0 0 .1-.5l-.3 .2 .2-.3zM183.3 161.1l-.1 .5 .4-.2-.3 .2a.34 .34 0 0 0 .5 0 .34 .34 0 0 0 0-.4 .34 .34 0 0 0-.5-.1zM189.6 192.9v.5l.3-.2-.3 .2a.35 .35 0 0 0 .5 0 .35 .35 0 0 0 0-.5 .35 .35 0 0 0-.5 0zM199.8 205.9l.9 .5-2.2 2.5zM156.1 218.9a.34 .34 0 0 0-.1 .5 .34 .34 0 0 0 .5-.1 .34 .34 0 0 0-.3-.5v.4v-.4zM115.7 268.5l.3 .2-.3-.1a.34 .34 0 0 0 .3 .4 .34 .34 0 0 0 .3-.5 .34 .34 0 0 0-.6 0zM88.4 219.2a.34 .34 0 0 0-.1 .5 .34 .34 0 0 0 .4 .1 .34 .34 0 0 0 .2-.4l-.3 .1 .3-.1zM104.4 188.3v.4l.5 .1 .1-.2h-.3h.3v-.3zM103.4 199.3a.33 .33 0 0 0 0 .6 .33 .33 0 0 0 .5-.3h-.3h.3l-.1-.3zM87.9 52.8v.5h.4l-.2-.2 .3 .2-.1-.5zM98.4 23.5v.5l.4 .1 .2-.3h-.3h.3v-.2zM140.1 38.7l.1 .5 .3-.1-.2-.2 .3 .2v-.4zM154 41.9v.5l.2 .1v-.3v.3l.3-.2-.1-.4zM162.3 55.5a.34 .34 0 0 0 0 .5 .34 .34 0 0 0 .5-.2 .34 .34 0 0 0-.4-.4l.2 .3zM171.1 42.9l-.1 .4 .1 .2h.3l-.1-.3 .1 .3 .2-.1-.1-.5zM171.8 51v.2l.3 .1-.3-.1a.34 .34 0 0 0 .4 .4 .34 .34 0 0 0 .2-.5 .34 .34 0 0 0-.6-.1zM180.5 86.9l-.1 .4 .3-.1-.3 .1a.34 .34 0 0 0 .5 .2 .34 .34 0 0 0 .1-.5 .34 .34 0 0 0-.5-.1zM178.9 88l-.1 .3h.3h-.3a.34 .34 0 0 0 .4 .3 .34 .34 0 0 0 .2-.5 .34 .34 0 0 0-.5-.1zM167.1 92.1l3.3 .3-.2 1zM136.7 113.8a.34 .34 0 0 0 .1 .5 .34 .34 0 0 0 .5-.3 .34 .34 0 0 0-.5-.3l.1 .3zM135.5 120.8a.34 .34 0 0 0 0 .6 .34 .34 0 0 0 .5-.3 .34 .34 0 0 0-.4-.3l.1 .3zM107.5 84.8a.33 .33 0 0 0 .1 .5 .33 .33 0 0 0 .5-.2 .33 .33 0 0 0-.4-.4v.3v-.3zM103.9 102.9a.34 .34 0 0 0 .1 .6 .34 .34 0 0 0 .5-.2 .34 .34 0 0 0-.3-.5l-.1 .4 .1-.4zM69.4 57.4a.35 .35 0 0 0 .2 .6 .35 .35 0 0 0 .4-.4h-.4h.4l-.3-.3zM47.3 47.1l-.1 .5 .4 .1-.1-.3 .2 .3 .1-.4zM70.7 50.5a.33 .33 0 0 0 .1 .6 .33 .33 0 0 0 .5-.3h-.4h.4l-.3-.4zM135.3 40.5l-.1 .3 .2 .3 .4-.1-.3-.2 .4 .1-.2-.4zM96.6 63.4a.35 .35 0 0 0-.1 .5 .35 .35 0 0 0 .4 .1 .35 .35 0 0 0 .2-.4l-.3 .1 .3-.1zM95.8 98.6a.34 .34 0 0 0 .2 .6 .34 .34 0 0 0 .4-.5l-.3 .1 .3-.1-.1-.1zM145.1 113.1l-.1 .2 .3 .1-.3-.1a.35 .35 0 0 0 .4 .5 .35 .35 0 0 0 .3-.5 .35 .35 0 0 0-.6-.2zM105 89.1a.35 .35 0 0 0-.2 .5 .35 .35 0 0 0 .5 .2 .35 .35 0 0 0 .2-.4l-.3 .1 .3-.1zM91.3 56a.35 .35 0 0 0 .3 .5 .35 .35 0 0 0 .4-.4l-.3 .1 .3-.1-.3-.3zM102.4 83.4a.34 .34 0 0 0 .2 .6 .34 .34 0 0 0 .4-.4h-.3h.3l-.3-.3zM131 97.4l.3 .3-.3-.1a.34 .34 0 0 0 .3 .4 .34 .34 0 0 0 .3-.5 .34 .34 0 0 0-.6-.1z"/>
<path d="M242.1 209.3l1 6.3h-2zM24.1 209.3l1 6.3h-2z"/>
</g>
<text font-size="8.5" x="349.1" y="261.8">CONTROPUNTA</text>
<g font-size="7.1">
<text x="25" y="273.3">SOLIDWORKS Student Edition.</text>
<text x="26.9" y="281">Solo per uso accademico.</text>
</g>
<g font-size="4.7">
<text x="31.2" y="9">8</text>
<text x="88.7" y="9">7</text>
<text x="138.7" y="9">6</text>
<text x="188.7" y="9">5</text>
<text x="238.7" y="9">4</text>
<text x="288.7" y="9">3</text>
<text x="338.7" y="9">2</text>
<text x="391.2" y="9">1</text>
<text x="150.6" y="16.8">6</text>
<text x="237.4" y="13.8">Num.</text>
<text x="267.5" y="16.1">Num. parte</text>
<text x="328.8" y="16.1">Descrizione</text>
<text x="384.3" y="16.1">Quantità</text>
<text x="32" y="21.5">10</text>
<text x="54" y="19.1">32</text>
<text x="69.9" y="19.1">29</text>
<text x="105.5" y="19">8</text>
<text x="119" y="19.1">9</text>
<text x="162.7" y="19.1">3</text>
<text x="234.7" y="18.3">articolo</text>
<text x="16.4" y="25.5">F</text>
<text x="411.4" y="25.5">F</text>
<text x="33.3" y="51.7">7</text>
<text x="257.2" y="53.9">Cuscinetto_assiale</text>
<text x="201.9" y="58">34</text>
<text x="242" y="59.9">7</text>
<text x="32" y="64.9">13</text>
<text x="167" y="65">12</text>
<text x="242" y="65.8">8</text>
<text x="257.2" y="70.6">parallel pin</text>
<text x="16.3" y="74.7">E</text>
<text x="211.4" y="74.1">20</text>
<text x="242" y="72.9">9</text>
<text x="257.2" y="75.1">unhardened_iso</text>
<text x="393.1" y="72.9">1</text>
<text x="411.2" y="74.7">E</text>
<text x="32" y="78.6">31</text>
<text x="240.8" y="80.8">10</text>
<text x="32" y="89.9">11</text>
<text x="211.4" y="87.8">28</text>
<text x="240.8" y="86.3">11</text>
<text x="240.8" y="91.8">12</text>
<text x="257.2" y="91.8">brugolaM10</text>
<text x="240.8" y="99">13</text>
<text x="257.2" y="96.7">socket set screw</text>
<text x="257.2" y="101.2">dog point_din</text>
<text x="393.1" y="99">1</text>
<text x="32" y="102.7">17</text>
<text x="211.4" y="106">21</text>
<text x="240.8" y="106.9">14</text>
<text x="240.8" y="113.9">15</text>
<text x="32" y="114.9">15</text>
<text x="15.8" y="124.7">D</text>
<text x="211.4" y="121.3">23</text>
<text x="240.8" y="120.9">16</text>
<text x="240.8" y="125.7">17</text>
<text x="257.2" y="120.9">rosetta</text>
<text x="410.8" y="124.7">D</text>
<text x="32" y="127.2">14</text>
<text x="240.8" y="131.2">18</text>
<text x="257.2" y="131.2">spina</text>
<text x="207.1" y="134.9">24</text>
<text x="240.8" y="138.2">19</text>
<text x="93.1" y="148.4">17</text>
<text x="117.1" y="148.5">16</text>
<text x="141.6" y="148.5">26</text>
<text x="163.4" y="146.1">25</text>
<text x="240.8" y="145.6">20</text>
<text x="79.8" y="155.9">30</text>
<text x="188.3" y="155.9">27</text>
<text x="240.8" y="151.2">21</text>
<text x="257.2" y="151.2">bullonedin_avv</text>
<text x="118.9" y="161">SCALA 1 : 5</text>
<text x="127.1" y="156.5">C-C</text>
<text x="240.8" y="156.4">22</text>
<text x="240.8" y="162.4">23</text>
<text x="213" y="170.1">1</text>
<text x="240.8" y="168.3">24</text>
<text x="240.8" y="173.5">25</text>
<text x="257.2" y="173.5">rosetta7989</text>
<text x="15.6" y="174.7">C</text>
<text x="240.8" y="178.3">26</text>
<text x="410.6" y="174.7">C</text>
<text x="36.9" y="185.1">19</text>
<text x="213" y="185.1">2</text>
<text x="240.8" y="184.2">27</text>
<text x="240.8" y="189.7">28</text>
<text x="257.2" y="189.7">spina2</text>
<text x="240.8" y="195.3">29</text>
<text x="39.4" y="199.8">1</text>
<text x="240.8" y="201.2">30</text>
<text x="240.8" y="207.1">31</text>
<text x="240.8" y="213.5">32</text>
<text x="25.6" y="219.8">C</text>
<text x="107.2" y="218.7">5</text>
<text x="240.8" y="219">33</text>
<text x="243.6" y="219.8">C</text>
<text x="16.2" y="224.7">B</text>
<text x="240.8" y="224.5">34</text>
<text x="257.2" y="224.5">spina- 10 h6 x 60 - St</text>
<text x="393.1" y="224.5">1</text>
<text x="411.2" y="224.7">B</text>
<text x="267.7" y="239.2">Ra 3.2</text>
<text x="349.1" y="235.9">ASSIEME</text>
<text x="381.1" y="236.3">ISO 2768 m-k</text>
<text x="32.2" y="243.6">33</text>
<text x="330.3" y="247.2">BEVOLO PAOLO</text>
<text x="383.3" y="247.2">s201533</text>
<text x="15.8" y="274">A</text>
<text x="410.8" y="274">A</text>
<text x="125.4" y="278">22</text>
<text x="157" y="278">4</text>
<text x="357.2" y="277.9">ASSIEME_CONTROPUNTA_CO</text>
<text x="237" y="283.7">Tecnologie CAD</text>
<text x="31.2" y="291">8</text>
<text x="88.7" y="291">7</text>
<text x="138.7" y="291">6</text>
<text x="188.7" y="291">5</text>
<text x="238.7" y="291">4</text>
<text x="288.7" y="291">3</text>
<text x="338.7" y="291">2</text>
<text x="391.2" y="291">1</text>
</g>
<g font-size="4.2">
<text x="242.2" y="24.1">1</text>
<text x="242.2" y="29.7">2</text>
<text x="257.2" y="24.1">Volantino</text>
<text x="257.2" y="29.7">Manopola</text>
<text x="393.3" y="24.1">1</text>
<text x="393.3" y="29.7">1</text>
<text x="242.2" y="36">3</text>
<text x="257.2" y="36">Vite di comando</text>
<text x="393.3" y="36">1</text>
<text x="242.2" y="41.5">4</text>
<text x="257.2" y="41.5">Corpo posteriore</text>
<text x="393.3" y="41.5">1</text>
<text x="242.2" y="47.8">5</text>
<text x="257.2" y="47.8">oliatore</text>
<text x="393.3" y="47.8">3</text>
<text x="242.2" y="53.8">6</text>
<text x="393.3" y="53.8">1</text>
<text x="257.2" y="59.7">Cilindro</text>
<text x="393.2" y="59.7">1</text>
<text x="257.2" y="65.6">bronzina</text>
<text x="393.3" y="65.6">1</text>
<text x="257.2" y="80.7">Punta centrale</text>
<text x="393.3" y="80.7">1</text>
<text x="257.2" y="86.2">Corpo</text>
<text x="393.3" y="86.2">1</text>
<text x="393.3" y="91.7">3</text>
<text x="257.2" y="106.8">base</text>
<text x="393.2" y="106.8">1</text>
<text x="257.2" y="113.7">Piastra di registrazione</text>
<text x="393.3" y="113.7">1</text>
<text x="257.2" y="125.6">hex bolt gradeb_iso</text>
<text x="393.3" y="120.8">1</text>
<text x="393.3" y="125.6">1</text>
<text x="393.3" y="131.1">1</text>
<text x="257.2" y="136">socket set screw dog</text>
<text x="257.2" y="140.2">point_iso</text>
<text x="393.3" y="138.1">2</text>
<text x="257.2" y="145.5">Albero di bloccaggio</text>
<text x="393.3" y="145.5">1</text>
<text x="393.3" y="151.1">1</text>
<text x="257.2" y="156.3">banco</text>
<text x="393.3" y="156.3">1</text>
<text x="257.2" y="162.2">Vite di arresto</text>
<text x="393.2" y="162.2">1</text>
<text x="257.2" y="168.1">Staffa di arresto</text>
<text x="393.3" y="173.3">1</text>
<text x="393.3" y="168.1">1</text>
<text x="257.2" y="178.2">hex nut gradec_iso</text>
<text x="393.3" y="178.2">1</text>
<text x="257.2" y="184.1">Leva grande piccola</text>
<text x="393.3" y="184.1">1</text>
<text x="393.3" y="189.6">1</text>
<text x="257.2" y="195.1">Leva grande piccola</text>
<text x="393.3" y="195.1">1</text>
<text x="257.2" y="201.1">corpo manopola</text>
<text x="393.3" y="201.1">1</text>
<text x="257.2" y="207">Vite prigioniera</text>
<text x="393.3" y="207">1</text>
<text x="257.2" y="213.3">Distanziale</text>
<text x="393.3" y="213.3">1</text>
<text x="257.2" y="218.8">Perno di bloccaggio</text>
<text x="393.3" y="218.8">1</text>
</g>
<text font-size="3.9" x="401.6" y="276">A3</text>
<g font-size="2.8">
<text x="248.1" y="235.3">Finitura:</text>
<text x="332.3" y="235.9">Oggetto:</text>
<text x="330.7" y="241.4">Allievo:</text>
<text x="384" y="241.4">Matricola:</text>
<text x="302.3" y="252">Lavorazione</text>
<text x="277.1" y="256">17/05/2016</text>
<text x="304.9" y="256">Commerciale</text>
<text x="291.6" y="268.5">TECNOLOGIE CAD Gruppo1</text>
<text x="287" y="285.6">Peso(g):</text>
<text x="301.2" y="285.6">88321.88</text>
</g>
<g font-size="2">
<text x="244.3" y="252">NOME</text>
<text x="260" y="251.9">FIRMA</text>
<text x="277.2" y="251.9">DATA</text>
<text x="330" y="251.9">Descrizione:</text>
<text x="230.2" y="256.1">DISEG.</text>
<text x="230.4" y="260.3">VERIF.</text>
<text x="230.4" y="264.4">APPR.</text>
<text x="230.5" y="268.8">FABB.</text>
<text x="230.7" y="273.1">Qual.</text>
<text x="330.1" y="273.6">Nome file:</text>
<text x="330.1" y="285.6">SCALA:1:10</text>
<text x="374.5" y="285.6">FOGLIO 1 DI 1</text>
</g>
</svg>
